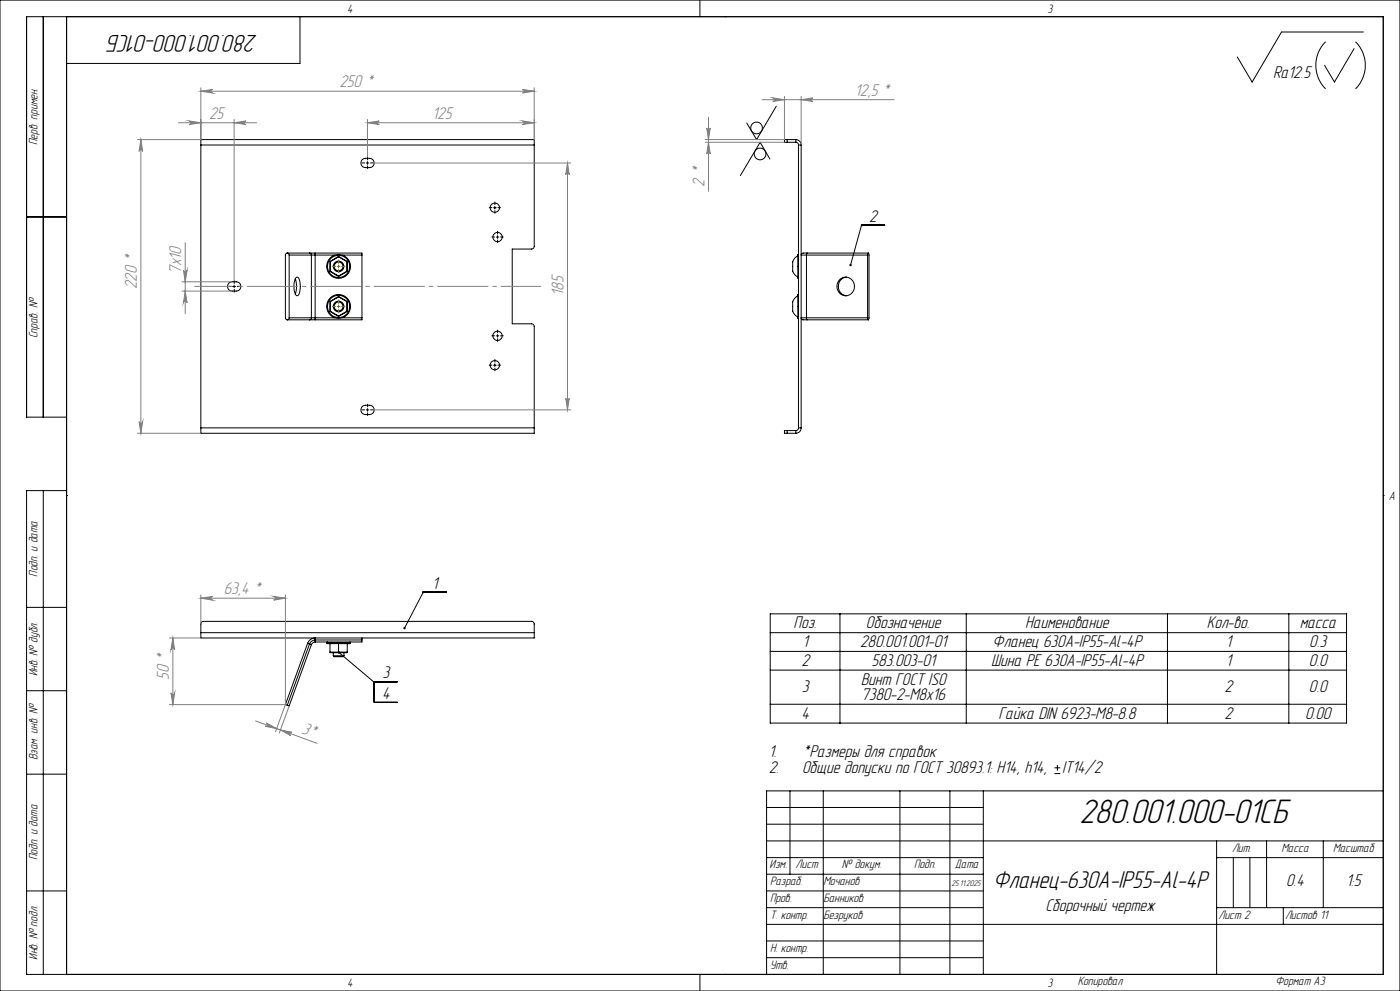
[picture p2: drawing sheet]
<svg xmlns="http://www.w3.org/2000/svg" width="420mm" height="297mm" viewBox="0 0 420 297" stroke-linecap="round" stroke-linejoin="round" font-family="sans-serif">
<g fill="none" stroke="#000" stroke-width=".3">
<path d="M0 0h420v297h-420zM13 5v120M20 5v287M90 5v14h-70M210 0v5M217.5 5h.1M397.7 12.5a10 10 0 0 0 0 14.1M406.2 14.6l-5.9 10-2.9-5M406.6 12.5a10 10 0 0 1 0 14.1M409 9.6h-24.5l-8.9 15-4.4-7.5M232.9 31.9l-5.9 9.9-3-4.9M60.3 43.5v-1.7h100v1.7"/>
<path d="M60.3 43.5v84.7M60.3 43.5h100M108.5 48a2.44 2.44 0 0 1 3.7 .4 1.4 1.4 0 0 1-1.4 1.8 2.23 2.23 0 0 1-2.3-.5 1.51 1.51 0 0 1 0-1.7zM109.9 48.9h.8M110.2 48.4v.8M160.3 43.5l-.1 30.5-.6 .6h-5.9v22.4h5.9l.5 .4 .2 .5v30.3M231 47.7l-3-5.1-5.9 10M236.1 41.8h-.8v.8h.8M236.1 41.8h2.7M236.1 41.8v.8M236.1 42.6h2.7M238.8 41.8a1.63 1.63 0 0 1 1.5 1.7"/>
<path d="M238.8 42.6a.78 .78 0 0 1 .7 .9M238.8 41.8v.8M239.5 43.5h.8M239.5 43.5v84.7M240.3 43.5v84.7M8 65h12M86.2 75.8l-.6 .5v19.1l.6 .4M86.2 75.8l.4 .2 .1 .4M86.2 75.8h6.7M86.7 76.4v18.8M86.7 76.4h6.7M92.9 75.8l.4 .2 .1 .4"/>
<path d="M92.9 75.8h1.6M93.4 76.4h1.1M93.4 76.4v18.8M94.5 75.8v.6M94.5 75.8h14.1v.6M94.5 76.4h6M94.5 76.4v18.8M99 78.3l.1 .1M99 78.3v3M99.1 78.4v2.9M101.6 76.8v.2M101.6 77l-2.5 1.4"/>
<path d="M101.6 76.8l-2.6 1.5M101.6 77l2.5 1.4M101.6 76.8l2.6 1.5M102.7 76.4h5.9M104.1 78.4v2.9M104.2 78.3v3M104.2 78.3l-.1 .1M108.6 76.4v18.8M148.1 62.3h.8M148.4 61.8v.8M148.9 71h.7M149.3 70.7v.7"/>
<path d="M239.4 76.6a3.1 3.1 0 0 0-1.6 3.7 2.68 2.68 0 0 0 1.6 2.8M239.5 76.3h-.1v7.1h.1M241.9 76.4h18.4M241.9 76.4v18.8M242.1 75.8l-.2 .6M242.1 75.8a1.34 1.34 0 0 0-1.8 .6h1.6M242.1 75.8h18.4M258.4 67.7h.1M258.4 67.5h7M258.4 67.7l-3.2 11.7M260.3 76.4v18.8M260.5 75.8l-.2 .6"/>
<path d="M260.5 75.8l.2 .4v19.3l-.2 .3M68.5 85a2.44 2.44 0 0 1 3.7 .4 1.37 1.37 0 0 1-1.4 1.8 2.23 2.23 0 0 1-2.3-.5 1.51 1.51 0 0 1 0-1.7zM69.8 85.9h.9M70.2 85.4v.9M86.2 95.8h6.7M86.7 95.2l-.1 .5-.4 .1M86.7 95.2h6.7M88.6 83.6a6.9 6.9 0 0 1 0 4.5M88.7 83.3l.4-.3a3.5 3.5 0 0 1 1 3.5l-.4 1.5-.6 .6a3.6 3.6 0 0 1-.9-3.4zM92.9 95.8h1.6M93.4 95.2l-.1 .5-.4 .1M93.4 95.2h1.1"/>
<path d="M94.5 95.2v.6M94.5 95.2h6M99 81.3l2.6 1.6M99 90.3v3M99 93.3l2.6 1.6M99 90.3l.1 .1M99.1 81.3l2.5 1.4M99.1 81.3h-.1M99.1 90.4v2.9M99.1 93.3l2.5 1.4M99.1 93.3h-.1M101.6 82.7v.2"/>
<path d="M101.6 88.9v.1M101.6 94.7v.2M101.6 89l-2.5 1.4M101.6 89l2.5 1.4M101.6 88.9l2.6 1.4M101.6 88.9l-2.6 1.4M102.7 95.2h5.9M104.1 81.3h.1M104.1 90.4v2.9M104.1 81.3l-2.5 1.4M104.1 93.3h.1M104.1 93.3l-2.5 1.4"/>
<path d="M104.2 90.3v3M104.2 81.3l-2.6 1.6M104.2 90.3l-.1 .1M104.2 93.3l-2.6 1.6M108.6 95.2v.6h-14.1M239.4 88.6l-.8 .6a2.98 2.98 0 0 0-.8 3.1 2.68 2.68 0 0 0 1.6 2.8M239.5 88.3h-.1v7.1h.1M241.9 95.2l.2 .6M241.9 95.2h-1.6a1.34 1.34 0 0 0 1.8 .6M241.9 95.2h18.4M242.1 95.8h18.4M252.1 83.6a2.7 2.7 0 0 1 4.2 2.2 2.7 2.7 0 0 1-4.2 2.2 2.95 2.95 0 0 1 0-4.4z"/>
<path d="M253.9 83a2.83 2.83 0 0 0-2.4 2.8 2.83 2.83 0 0 0 2.4 2.8M260.3 95.2l.2 .6M148.1 109.5h.8M148.4 109v.9M148.9 100.6h.7M149.3 100.3v.7M20 125h-12v-120h407v287h-407v-145h12M60.3 128.2v1.7h100v-1.7M60.3 128.2h100M108.5 122a2.44 2.44 0 0 1 3.7 .4 1.4 1.4 0 0 1-1.4 1.8 2.23 2.23 0 0 1-2.3-.5 1.51 1.51 0 0 1 0-1.7zM109.9 122.8h.8M110.2 122.4v.9"/>
<path d="M236.1 129h-.8v.9h.8M236.1 129.9h2.7M236.1 129v.9M236.1 129h2.7M238.8 129v.9M239.5 128.2a.78 .78 0 0 1-.7 .8M239.5 128.2h.8M240.3 128.2a1.57 1.57 0 0 1-1.5 1.7M13 147v145M20 148.5h.1M415 148.5h.1M126.9 177.6h.1"/>
<path d="M126.9 177.4h7M126.9 177.6l-5.5 10.6M8 182h12M60.3 189.6v-2.6a.78 .78 0 0 1 .8-.8h98.4a.78 .78 0 0 1 .8 .8v2.6M60.3 189.6v1.6h100v-1.6M60.3 189.6h100M92.3 192.8l.6 .2M92.3 192.8l-6.7 18.4 .6 .2M92.9 193l.5 .2M92.9 193l-6.7 18.4M93.4 193.2l-6.7 18.4-.5-.2M94.5 191.8v-.5a2.1 2.1 0 0 0-2.2 1.5"/>
<path d="M94.5 191.8a1.93 1.93 0 0 0-1.6 1.2M94.5 191.8v.6M94.5 192.4l-.5 .1-.6 .7M94.5 191.8h14.1M98 192.6l.1 .3h6.9l.2-.3M98 192.6h7.2M98.2 192.4l-.2 .2M99 192.9v2.5M99 195.4h5.2M99 195.4l.1 .2h5l.1-.2M100 196.5h3.2M100 196.5l.3 .3h.6a3.2 3.2 0 0 0 2.3-.3"/>
<path d="M100 195.6v.9M101.6 192.9v2.7M101.6 195.5l10.7 9M103.2 195.6v.9M104.2 192.9v2.5M104.9 192.4l.3 .2M108.6 191.2v.6M108.6 191.8v.6h-14.1M231.1 189.6h172.9M231.1 184h172.9v32.7h-172.9zM231.1 195.2h172.9M252 184v32.7"/>
<path d="M289.9 184v32.7M350.2 184v32.7M386.6 184v32.7M8 207h12M112.3 204.5h.1M112.3 204.3h6.9M112.3 204.3v6.2M112.3 210.5h6.9M231.1 200.8h172.9M231.1 211.1h172.9M8 232h12M237 237v25"/>
<path d="M247 237v55M270 237v55M285 237v55M295 237v55M316.3 231.8h1.8M316.3 230.1h1.8M317.2 229.3v1.7M415 237h-185v55M230 242h65M230 247h65M230 252h185M230 257h65"/>
<path d="M365 252v40M365 257h50M370 257v15M375 257v15M380 252v20M397 252v20M8 267h12M230 267h65M230 272h65M230 277h185M230 262h65M365 272h50"/>
<path d="M385 272v5M210 292v5M217.5 292h.1M230 282h65M230 287h65"/>
<circle cx="227" cy="38.3" r="1.74"/>
<circle cx="228" cy="46.2" r="1.75"/>
<circle cx="101.6" cy="79.8" r="3.3"/>
<circle cx="101.6" cy="79.8" r="3.6"/>
<circle cx="101.6" cy="79.8" r="1.6"/>
<circle cx="101.6" cy="79.8" r="1.32"/>
<circle cx="148.5" cy="62.3" r="1.4"/>
<circle cx="149.3" cy="71" r="1.4"/>
<circle cx="101.6" cy="91.8" r="3.6"/>
<circle cx="101.6" cy="91.8" r="1.6"/>
<circle cx="101.6" cy="91.8" r="1.32"/>
<circle cx="101.6" cy="91.9" r="3.3"/>
<circle cx="148.4" cy="109.4" r="1.4"/>
<circle cx="149.3" cy="100.7" r="1.4"/>
</g>
<g fill="none" stroke="#808080" stroke-width=".3">
<path d="M53.5 36.8h23.5M56.8 36.3l3.5 .5-3.5 .5a.53 .53 0 0 0 .5-.5 .53 .53 0 0 0-.5-.5zM60.3 27.3l3.4-.5a.53 .53 0 0 0-.5 .5 .53 .53 0 0 0 .5 .6zM60.3 26.3v15.5h-19.1M60.3 27.3h100M70.2 36.8l3.6-.5a.53 .53 0 0 0-.6 .5 .53 .53 0 0 0 .6 .5zM70.2 35.8v48.2M110.2 36.8l3.6-.5a.53 .53 0 0 0-.6 .5 .53 .53 0 0 0 .6 .5zM110.2 36.8h50.1M110.2 35.8v11.2M156.7 26.8l3.6 .5-3.6 .6a.53 .53 0 0 0 .6-.6 .53 .53 0 0 0-.6-.5zM156.7 36.3l3.6 .5-3.6 .5a.53 .53 0 0 0 .6-.5 .53 .53 0 0 0-.6-.5z"/>
<path d="M160.3 26.3v15.5M212 38.3a.53 .53 0 0 0 .5 .5 .53 .53 0 0 0 .6-.5l-.6 3.5zM212.5 35.1v22.3M228.6 29.9h39.7M231.8 29.3l3.5 .6-3.5 .5a.53 .53 0 0 0 .6-.5 .53 .53 0 0 0-.6-.6zM235.3 28.9v12.9h-23.7M240.3 29.9l3.5-.6a.53 .53 0 0 0-.5 .6 .53 .53 0 0 0 .5 .5zM240.3 28.9v14.5M42.3 41.8l.5 3.6a.53 .53 0 0 0-.5-.6 .53 .53 0 0 0-.6 .6zM42.3 41.8v88.1M112.1 48.9h59.1M170.3 48.9l.5 3.4a.53 .53 0 0 0-.5-.5 .53 .53 0 0 0-.6 .5z"/>
<path d="M170.3 48.9v73.9M211.6 42.6h23.7M212.5 42.6l.6 3.5a.53 .53 0 0 0-.6-.5 .53 .53 0 0 0-.5 .5zM55.6 72.7v21.3M54.6 87.2h15M54.6 84.5h15M55 81a.55 .55 0 0 0 .6 .5 .55 .55 0 0 0 .5-.5l-.5 3.5zM55.6 87.2l.5 3.5a.55 .55 0 0 0-.5-.5 .55 .55 0 0 0-.6 .5zM169.7 119.3a.53 .53 0 0 0 .6 .5 .53 .53 0 0 0 .5-.5l-.5 3.5zM41.2 129.9h19.1M41.7 126.4a.53 .53 0 0 0 .6 .5 .53 .53 0 0 0 .5-.5l-.5 3.5zM112.1 122.8h59.1"/>
<path d="M60.3 179.3l3.4-.6a.55 .55 0 0 0-.5 .6 .55 .55 0 0 0 .5 .5zM60.3 178.3v8.7M60.3 179.3h25.3M82.1 178.7l3.5 .6-3.5 .5a.55 .55 0 0 0 .5-.5 .55 .55 0 0 0-.5-.6zM85.6 178.3v32.8M50.8 191.2h9.5M51.9 191.2l.5 3.5a.55 .55 0 0 0-.6-.5 .55 .55 0 0 0-.5 .5zM51.9 191.2v20M50.8 211.2h34.8l-2.9 8.1M51.3 207.6a.55 .55 0 0 0 .5 .6 .55 .55 0 0 0 .6-.6l-.5 3.6zM76.7 216.1l18.4 6.7M79.9 216.7l3.1 1.7-3.5-.7a.53 .53 0 0 0 .7-.3 .53 .53 0 0 0-.3-.7z"/>
<path d="M84.1 218.8l3.5 .7a.54 .54 0 0 0-.7 .3 .54 .54 0 0 0 .3 .7zM86.7 211.6l-2.9 8.1"/>
</g>
<g fill="none" stroke="#000" stroke-width=".3" stroke-dasharray="15.2 1.3 1.3 1.3" stroke-linecap="butt">
<path d="M109.5 48.8h-1M110.3 48v-1M110.3 49.6v1M111.1 48.8h1M147.7 62.2h-1M148.5 71h-1M148.5 61.4v-1M148.5 63v1M149.3 70.2v-1M149.3 71.8v1M149.3 62.2h1M150.1 71h1"/>
<path d="M69.5 85.8h-1M70.3 85v-1M70.3 86.6v1M71.1 85.8h1M149.3 99.8v-1M147.7 109.4h-1M148.5 100.6h-1M148.5 108.6v-1M148.5 110.2v1M149.3 101.4v1M149.3 109.4h1M150.1 100.6h1"/>
<path d="M109.5 122.8h-1M110.3 122v-1M110.3 123.6v1M111.1 122.8h1"/>
</g>
<path d="M100.8 79.8h-1.2M101.6 79v-1.2M102.4 79.8h1.2M100.8 91.8h-1.2M101.6 80.6v1.2M101.6 91v-1.2M101.6 92.6v1.2M102.4 91.8h1.2" fill="none" stroke="#808000" stroke-width=".3" stroke-dasharray="15.2 1.3 1.3 1.3" stroke-linecap="butt"/>
<path d="M58.3 85.8h104" fill="none" stroke="#808080" stroke-width=".3" stroke-dasharray="15.2 1.3 1.3 1.3" stroke-dashoffset="3.2" stroke-linecap="butt"/>
<path d="M101.2 79.8h.8M101.6 79.4v.9M101.2 91.9h.8M101.6 91.4v.8" fill="none" stroke="#808000" stroke-width=".3"/>
<path d="M101.4 195.2l.2 .3-.2-.2a.36 .36 0 0 0 .2 .6 .36 .36 0 0 0 .4-.4 .36 .36 0 0 0-.5-.3zM121.1 188v.5l.3-.3-.2 .4a.36 .36 0 0 0 .4-.1 .36 .36 0 0 0 0-.5 .36 .36 0 0 0-.5 0zM254.9 79.2l-.1 .4 .3 .2 .1-.4-.1 .4a.37 .37 0 0 0 .4-.4 .37 .37 0 0 0-.6-.2z" fill="#000"/>
<g fill="#808080">
<path d="M82.1 178.7l3.5 .6-3.5 .5a.55 .55 0 0 0 .5-.5 .55 .55 0 0 0-.5-.6zM60.3 179.3l3.4-.6a.55 .55 0 0 0-.5 .6 .55 .55 0 0 0 .5 .5z"/>
<path d="M231.8 29.3l3.5 .6-3.5 .5a.53 .53 0 0 0 .6-.5 .53 .53 0 0 0-.6-.6zM240.3 29.9l3.5-.6a.53 .53 0 0 0-.5 .6 .53 .53 0 0 0 .5 .5z"/>
<path d="M60.3 27.3l3.4-.5a.53 .53 0 0 0-.5 .5 .53 .53 0 0 0 .5 .6zM156.7 26.8l3.6 .5-3.6 .6a.53 .53 0 0 0 .6-.6 .53 .53 0 0 0-.6-.5zM56.8 36.3l3.5 .5-3.5 .5a.53 .53 0 0 0 .5-.5 .53 .53 0 0 0-.5-.5zM70.2 36.8l3.6-.5a.53 .53 0 0 0-.6 .5 .53 .53 0 0 0 .6 .5z"/>
<path d="M110.2 36.8l3.6-.5a.53 .53 0 0 0-.6 .5 .53 .53 0 0 0 .6 .5zM156.7 36.3l3.6 .5-3.6 .5a.53 .53 0 0 0 .6-.5 .53 .53 0 0 0-.6-.5z"/>
<path d="M212.5 42.6l.6 3.5a.53 .53 0 0 0-.6-.5 .53 .53 0 0 0-.5 .5zM212 38.3a.53 .53 0 0 0 .5 .5 .53 .53 0 0 0 .6-.5l-.6 3.5z"/>
<path d="M55.6 87.2l.5 3.5a.55 .55 0 0 0-.5-.5 .55 .55 0 0 0-.6 .5zM55 81a.55 .55 0 0 0 .6 .5 .55 .55 0 0 0 .5-.5l-.5 3.5z"/>
<path d="M41.7 126.4a.53 .53 0 0 0 .6 .5 .53 .53 0 0 0 .5-.5l-.5 3.5zM42.3 41.8l.5 3.6a.53 .53 0 0 0-.5-.6 .53 .53 0 0 0-.6 .6zM51.3 207.6a.55 .55 0 0 0 .5 .6 .55 .55 0 0 0 .6-.6l-.5 3.6zM51.9 191.2l.5 3.5a.55 .55 0 0 0-.6-.5 .55 .55 0 0 0-.5 .5z"/>
<path d="M170.3 48.9l.5 3.4a.53 .53 0 0 0-.5-.5 .53 .53 0 0 0-.6 .5zM169.7 119.3a.53 .53 0 0 0 .6 .5 .53 .53 0 0 0 .5-.5l-.5 3.5z"/>
<path d="M79.9 216.7l3.1 1.7-3.5-.7a.53 .53 0 0 0 .7-.3 .53 .53 0 0 0-.3-.7zM84.1 218.8l3.5 .7a.54 .54 0 0 0-.7 .3 .54 .54 0 0 0 .3 .7z"/>
</g>
<text font-size="10.5" x="323.8" y="246.7">280.001.000-01СБ</text>
<g font-size="7.5">
<text x="77.3" y="10.4" transform="rotate(-180 77.3 10.4)">280.001.000-01СБ</text>
<text x="297.9" y="266.1">Фланец-630А-IP55-Al-4P</text>
</g>
<g font-size="5.3">
<text x="381.9" y="23.3">Ra12.5</text>
<text x="260.8" y="66.5">2</text>
<text x="129.7" y="176.4">1</text>
<text x="238.1" y="188.4">Поз.</text>
<text x="259.8" y="188.4">Обозначение</text>
<text x="307.6" y="188.4">Наименование</text>
<text x="362.1" y="188.4">Кол-во.</text>
<text x="389.9" y="188.4">масса</text>
<text x="240.8" y="194">1</text>
<text x="258" y="194">280.001.001-01</text>
<text x="297.8" y="194">Фланец 630А-IP55-Al-4P</text>
<text x="367.7" y="194">1</text>
<text x="392.8" y="194">0.3</text>
<text x="114.8" y="203.3">3</text>
<text x="240.4" y="199.6">2</text>
<text x="261.5" y="199.6">583.003-01</text>
<text x="297.3" y="199.6">Шина PE 630А-IP55-Al-4P</text>
<text x="367.7" y="199.6">1</text>
<text x="392.7" y="199.6">0.0</text>
<text x="114.6" y="209.5">4</text>
<text x="240.5" y="207.5">3</text>
<text x="258.2" y="205.2">Винт ГОСТ ISO</text>
<text x="258.4" y="209.8">7380-2-М8х16</text>
<text x="367.3" y="207.5">2</text>
<text x="392.7" y="207.5">0.0</text>
<text x="240.4" y="215.4">4</text>
<text x="299.5" y="215.4">Гайка DIN 6923-M8-8.8</text>
<text x="367.3" y="215.4">2</text>
<text x="391.6" y="215.4">0.00</text>
<text x="230.6" y="226.9">1.</text>
<text x="240.6" y="226.9">*Размеры для справок</text>
<text x="230.6" y="231.6">2.</text>
<text x="240.6" y="231.6">Общие допуски по ГОСТ 30893.1: H14, h14,</text>
<text x="318.7" y="231.6">IT14/2</text>
<text x="385.9" y="265.6">0.4</text>
<text x="403.9" y="265.6">1:5</text>
<text x="313.6" y="272.9">Сборочный чертеж</text>
</g>
<g font-size="5.3" fill="#808080">
<text x="101.9" y="26.1">250 *</text>
<text x="256.5" y="28.6">12,5 *</text>
<text x="62.7" y="35.5">25</text>
<text x="129.7" y="35.5">125</text>
<text x="211.3" y="55.9" transform="rotate(-90 211.3 55.9)">2 *</text>
<text x="54.4" y="82.1" transform="rotate(-90 54.4 82.1)">7х10</text>
<text x="41" y="86.6" transform="rotate(-90 41 86.6)">220 *</text>
<text x="169" y="88.7" transform="rotate(-90 169 88.7)">185</text>
<text x="67.1" y="178">63,4 *</text>
<text x="50.6" y="203.8" transform="rotate(-90 50.6 203.8)">50 *</text>
<text x="90.3" y="219.7" transform="rotate(20 90.3 219.7)">3*</text>
</g>
<g font-size="3.8">
<text x="104.2" y="3.8">4</text>
<text x="314.3" y="3.8">3</text>
<text x="11.3" y="43.5" transform="rotate(-90 11.3 43.5)">Перв. примен.</text>
<text x="11.3" y="101.4" transform="rotate(-90 11.3 101.4)">Справ. №</text>
<text x="416.6" y="149.8">A</text>
<text x="11.3" y="172.8" transform="rotate(-90 11.3 172.8)">Подп. и дата</text>
<text x="11.3" y="202.7" transform="rotate(-90 11.3 202.7)">Инв. № дубл.</text>
<text x="11.3" y="227.8" transform="rotate(-90 11.3 227.8)">Взам. инв. №</text>
<text x="11.3" y="257.8" transform="rotate(-90 11.3 257.8)">Подп. и дата</text>
<text x="369.6" y="255.2">Лит.</text>
<text x="384.4" y="255.2">Масса</text>
<text x="399.9" y="255.2">Масштаб</text>
<text x="230.9" y="260.2">Изм.</text>
<text x="238.7" y="260.2">Лист</text>
<text x="252.6" y="260.2">№ докум.</text>
<text x="274.2" y="260.2">Подп.</text>
<text x="286.5" y="260.2">Дата</text>
<text x="231" y="265.3">Разраб.</text>
<text x="247" y="265.4">Мочанов</text>
<text x="231" y="275.3">Т. контр.</text>
<text x="231" y="270.3">Пров.</text>
<text x="247" y="275.3">Безруков</text>
<text x="247" y="270.4">Банников</text>
<text x="365.5" y="275.3">Лист 2</text>
<text x="385.5" y="275.3">Листов 11</text>
<text x="11.3" y="287.7" transform="rotate(-90 11.3 287.7)">Инв. № подл.</text>
<text x="231" y="285.3">Н. контр.</text>
<text x="231" y="290.3">Утв.</text>
<text x="104.2" y="295.8">4</text>
<text x="314.3" y="295.8">3</text>
<text x="323.3" y="295.2">Копировал</text>
<text x="382.7" y="295.2">Формат А3</text>
</g>
<text font-size="2.6" x="285.4" y="265.5">25.11.2025</text>
</svg>
